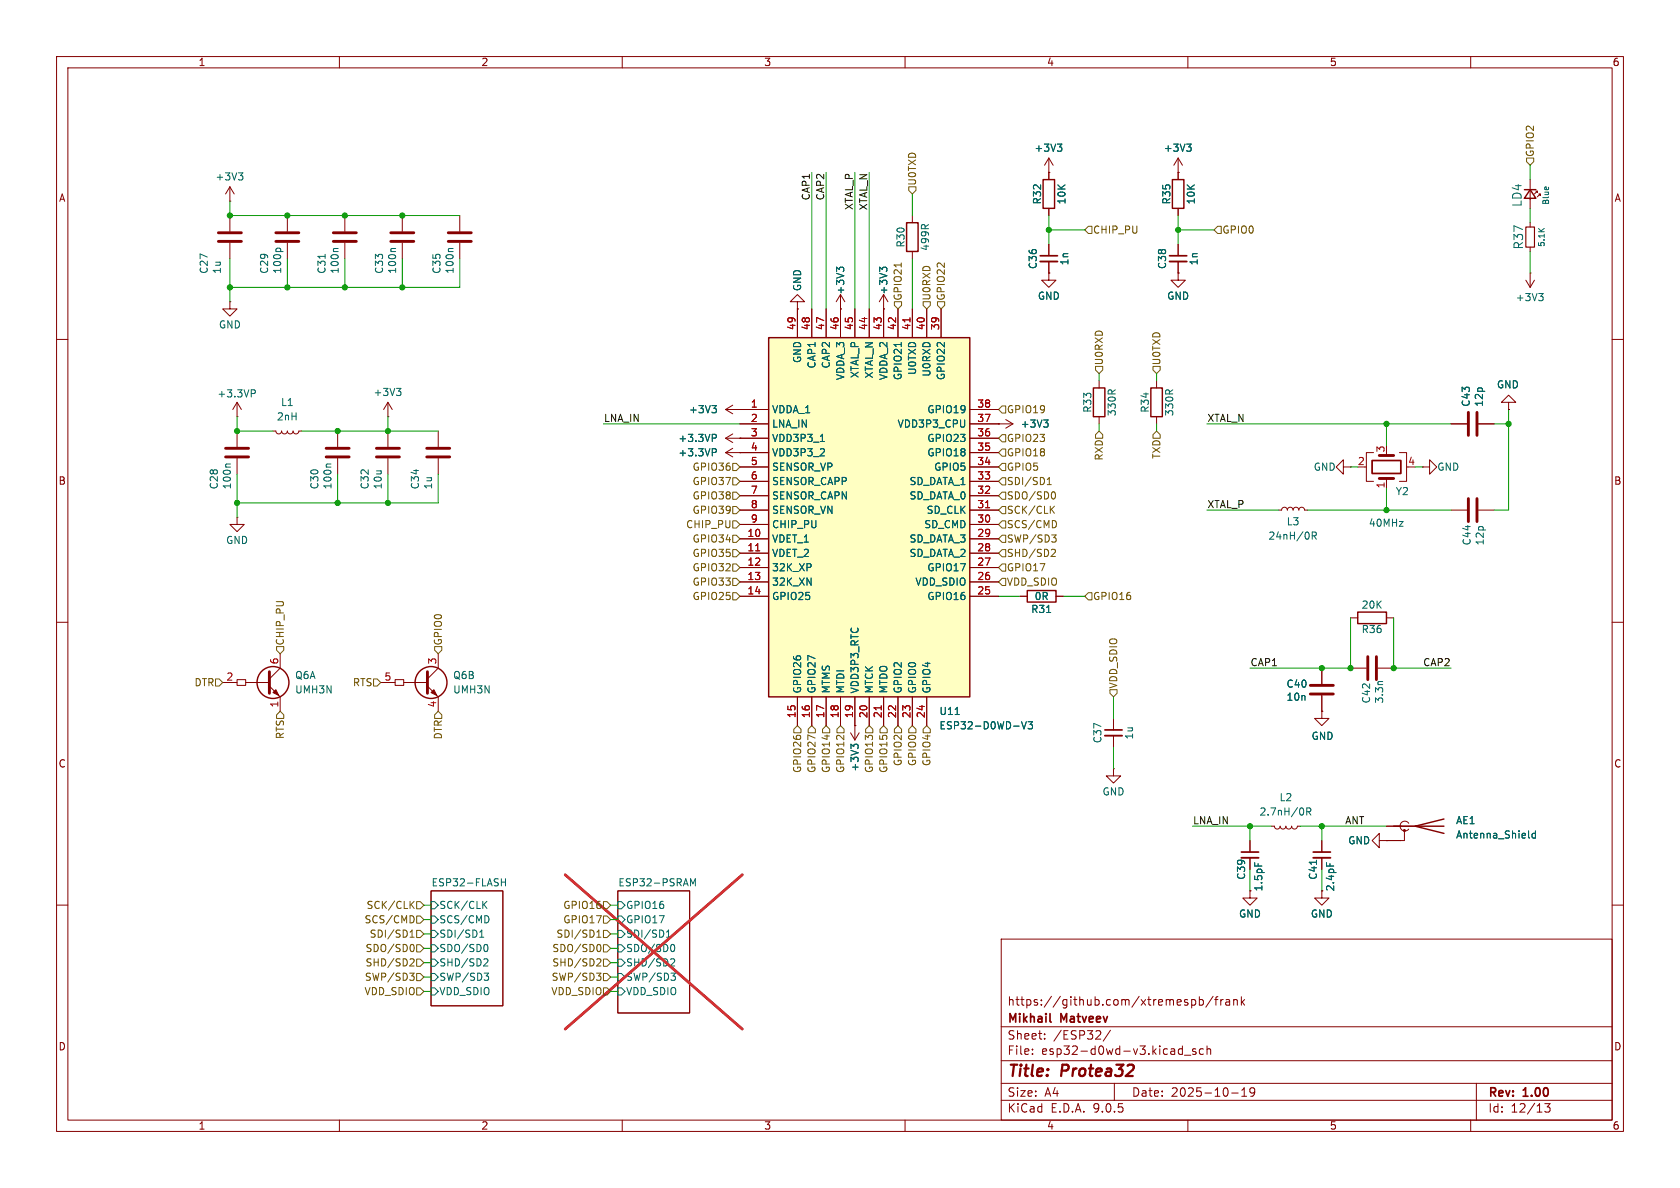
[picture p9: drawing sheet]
<svg xmlns="http://www.w3.org/2000/svg" width="297mm" height="210mm" viewBox="0 0 297 210" stroke-linecap="round" stroke-linejoin="round" font-family="sans-serif">
<g fill="none" stroke="#840000" stroke-width=".18">
<path d="M10 10h277v190h-277zM12 12h273v186h-273zM60 10v2M110 10v2M160 10v2M210 10v2M260 10v2M40.6 35.6h.1M40.6 33l-.7 1.3M40.6 33l.8 1.3M40.6 33v2.6M40.6 38.1v2.8"/>
<path d="M50.8 38.1v2.8M71.1 38.1v2.8M81.3 38.1v2.8M185.4 30.5h.1M185.4 27.9v3.9M185.4 36.8v1.3M185.4 27.9l-.7 1.3M185.4 27.9l.8 1.3M40.6 53.3v1.3h1.3l-1.3 1.3-1.2-1.3h1.2M40.6 53.3h.1M40.6 42.9v2.8M50.8 42.9v2.8"/>
<path d="M71.1 42.9v2.8M81.3 42.9v2.8M141 53.3h1.2l-1.2-1.2-1.3 1.2h1.3v1.3M141 54.6h.1M148.6 54.6h.1M148.6 52.1l-.8 1.2M148.6 52.1l.8 1.2M148.6 52.1v2.5M185.4 48.3v1.2h1.3l-1.3 1.3-1.3-1.3h1.3M185.4 48.3h.1M185.4 43.2v2M185.4 46.2v2.1"/>
<path d="M10 60h2M41.9 76.2v2.8M48.3 76.2h.5l.1 .4 .4 .1 .3-.1 .2-.4 .1 .4 .4 .1 .4-.1 .1-.4 .2 .4 .3 .1 .4-.1 .1-.4 .2 .4 .3 .1 .4-.1 .1-.4h.5M59.7 76.2v2.8M68.6 76.2v2.8M77.5 76.2v2.8M128.3 77.5l1.2 .7M128.3 77.5h2.5M129.5 76.7l-1.2 .8M129.5 79.2l-1.2 .8M130.8 77.5h.1M176.5 74.9h.1"/>
<path d="M176.5 74.9h2.6M177.8 74.2l1.3 .7M179.1 74.9l-1.3 .8M194.3 67.3v1.3M194.3 73.7v1.2M204.5 67.3v1.3M204.5 73.7v1.2M285 60h2M41.9 81v2.8M59.7 81v2.8M68.6 81v2.8M77.5 81v2.8"/>
<path d="M128.3 80l1.2 .8M128.3 80h2.5M130.8 80h.1M10 110h2M285 110h2M76.2 157.5h12.7v20.3h-12.7zM109.2 157.5h12.7v21.6h-12.7zM243.8 148.6v-1.3l-1.2 1.3 1.2 1.3v-1.3h1.3M245.1 148.6h.1M10 160h2M177 166h108v32h-108zM210.7 176.8l.4-.1 .3 .3v.4l-.2 .2h-.5"/>
<path d="M212 176.2v1.5M212 176.8l.5-.1 .2 .3v.4l-.1 .2h-.6M214.5 176.1l-1.3 2M214.7 176.7h.6M215.3 176.2l-.3 .2v1.3M215.8 176.7v1M216.2 176.7l-.2 .1-.2 .2M216.7 176.8h.6l.1 .9M217.4 177.1h-.5a.29 .29 0 0 0-.2 .3 .29 .29 0 0 0 .2 .3l.5-.1M218.1 176.8l.2-.1 .4 .1v.9M218.1 176.7v1M219.5 176.2v1.5"/>
<path d="M219.6 177.1l.4 .6M220 176.7l-.5 .6M285 160h2M60 198v2M110 198v2M160 198v2M177 194.5h108M177 191.5h108M177 187.5h108M177 181.5h108M182.5 186.3v.1M182.5 185.5v.1"/>
<path d="M184.7 183.6v.1M184.7 182.8v.1M196.3 182.1l-1.3 2M197 191.5v3M208.6 185.4l.4 .1M209 184.9v1.5M209 186.3l-.4 .1M209.4 186.5h1.1M210 198v2M211.4 185.5l-.4-.1-.2 .2 .1 .2 .5 .2v.3h-.6M212.7 185.5l-.4-.1-.3 .3v.4l.2 .2h.5M213.4 185.5l.2-.1 .4 .1v.9"/>
<path d="M213.4 184.9v1.5M217.7 193.2h1.2M219.5 193.8h.9M219.5 192.7l.5-.4v1.5M221.8 192.9l-.3 .3h-.3l-.2-.3 .1-.5 .4-.1 .2 .1a.99 .99 0 0 1-.3 1.4h-.3M260 198v2M261 191.5v6.5M273.1 195.1h.9l-.5 .6 .5 .1v.7l-.3 .1h-.4l-.2-.1"/>
</g>
<path d="M183.9 45.2h3M185.6 180.5l.2 .2" fill="none" stroke="#840000" stroke-width=".3"/>
<path d="M99.9 154.6l31.3 27.3M131.2 154.6l-31.3 27.3" fill="none" stroke="#e12e31" stroke-width=".46"/>
<g fill="none" stroke="#006464" stroke-width=".18">
<path d="M42.2 30.6h.7l-.4 .4M42.7 31l.2 .3v.3l-.2 .2M186.9 25.5h.8l-.4 .5M187.5 26l.2 .2v.3l-.2 .2M48.8 44.1l.2-.2h.4l.2 .2M69.9 43.9h-.6l-.2 .2M80.1 43.9h-.7l-.1 .2M148.4 47.7l-.5-.5v.8M148.4 47.5l.2-.3h.3l.3 .3M125.9 76.8h.5l.2 .2-.1 .4h-.6M125.9 79.3h.5l.2 .3-.1 .3-.6 .1M184.5 74.2h.8l-.4 .5"/>
<path d="M185 74.7l.3 .3v.3l-.3 .2M40.7 82h-.6l-.2 .2M58.5 82h-.6l-.2 .2M76.2 159.4h.6l.7 .6-.7 .7h-.6zM85.5 159.9l.6 .7M86.1 159.3l-.7 .8M88.6 155.3v1.3M88.6 155.9h.8M89.4 155.3v1.3M109.2 159.4h.7l.6 .6-.6 .7h-.7zM122.1 155.3l.4 .9 .4-.9v1.3M76.2 161.9h.6l.7 .7-.7 .6h-.6z"/>
<path d="M76.2 164.5h.6l.7 .6-.7 .6h-.6zM76.2 167h.6l.7 .6-.7 .7h-.6zM76.2 169.5h.6l.7 .7-.7 .6h-.6zM76.2 172.1h.6l.7 .6-.7 .7h-.6zM76.2 174.6h.6l.7 .7-.7 .6h-.6zM84.8 165.7h.7M84.8 164.8l.4-.4v1.3M85.6 172h.8l-.4 .5 .3 .1 .1 .5-.3 .2h-.3M85.7 169.5l.4 .1 .2 .3-.8 .9h.8M85.8 166.9a.68 .68 0 0 1 .5 .7 .68 .68 0 0 1-.5 .6M86.2 161.9l.2 .5-.2 .7M109.2 161.9h.7l.6 .7-.6 .6h-.7z"/>
<path d="M109.2 164.5h.7l.6 .6-.6 .6h-.7zM109.2 167h.7l.6 .6-.6 .7h-.7zM109.2 169.5h.7l.6 .7-.6 .6h-.7zM109.2 172.1h.7l.6 .6-.6 .7h-.7zM109.2 174.6h.7l.6 .7-.6 .6h-.7zM117.8 165.7h.8M117.8 164.8l.4-.4v1.3M118.6 172h.8l-.4 .5 .3 .1 .1 .5-.2 .2h-.4M118.7 169.5l.5 .1 .1 .3-.8 .9h.8M118.9 166.9a.68 .68 0 0 1 .4 .7 .68 .68 0 0 1-.4 .6"/>
</g>
<g fill="none" stroke="#840000" stroke-width=".51">
<path d="M38.6 41.1h4.1M38.6 42.7h4.1M48.8 41.1h4M48.8 42.7h4M69.1 41.1h4.1M69.1 42.7h4.1M79.2 41.1h4.1M79.2 42.7h4.1M39.9 79.2h4M57.7 79.2h4M66.5 79.2h4.1M75.4 79.2h4.1"/>
<path d="M39.9 80.8h4M57.7 80.8h4M66.5 80.8h4.1M75.4 80.8h4.1"/>
</g>
<path d="M183.9 46.2h3" fill="none" stroke="#840000" stroke-width=".33"/>
<path d="M184.4 31.8h2v5h-2zM193.3 68.6h2v5.1h-2zM203.5 68.6h2v5.1h-2z" fill="none" stroke="#840000" stroke-width=".25"/>
<path d="M135.9 59.7h35.5v63.5h-35.5z" fill="#ffffc2"/>
<g fill="none" stroke="#840000" stroke-width=".25">
<path d="M160.3 39.4h2v5.1h-2zM207.3 31.8h2v5h-2zM269.5 33.5h2M270.5 33.5l1 1.6h-2zM135.9 59.7h35.5v63.5h-35.5zM181.6 104.4h5.1v2h-5.1zM240 108.2h5.1v2h-5.1zM246.4 146.1h8.9M255.3 144.8l-5.1 1.3 5.1 1.2"/>
<circle cx="48.3" cy="120.6" r="2.82"/>
<circle cx="76.2" cy="120.6" r="2.82"/>
</g>
<g fill="none" stroke="#840000" stroke-width=".18">
<path d="M61 38.1v2.8M161.3 38.1v1.3M185.4 30.5h.1M185.4 30.5v1.3M185.4 36.8v1.3M208.3 30.5h.1M208.3 27.9v3.9M208.3 36.8v1.3M208.3 27.9l-.8 1.3M208.3 27.9l.7 1.3M270.5 31.8v5M270.5 39.4v.7"/>
<path d="M271.5 33.8h.3v.2v-.2l-.5 .5M272 34.3h.3v.2v-.2l-.5 .5M61 42.9v2.8M141 54.6h.1M141 54.6v5.1M143.5 54.6v5.1M146 54.6v5.1M148.6 54.6h.1M148.6 54.6v5.1M151.1 54.6v5.1M153.7 54.6v5.1M156.2 54.6h.1"/>
<path d="M156.2 52.1v7.6M156.2 52.1l-.8 1.2M156.2 52.1l.8 1.2M158.7 54.6v5.1M161.3 44.5v1.2M161.3 54.6v5.1M163.8 54.6v5.1M166.4 54.6v5.1M185.4 48.3h.1M185.4 43.2v2M185.4 46.2v2.1M208.3 48.3v1.2h1.2l-1.2 1.3-1.3-1.3h1.3"/>
<path d="M208.3 48.3h.1M208.3 43.2v2M208.3 46.2v2.1M269.7 49.5l.8 1.3M270.5 48.3h.1M270.5 43.7v.8M270.5 48.3v2.5M271.3 49.5l-.8 1.3M41.9 73.7h.1M41.9 71.1l-.8 1.3M41.9 71.1l.8 1.3M41.9 71.1v2.6"/>
<path d="M68.6 73.7h.1M68.6 71.1l-.8 1.3M68.6 71.1l.7 1.3M68.6 71.1v2.6M128.3 72.4h7.6M128.3 72.4l1.2 .8M129.5 71.6l-1.2 .8M130.8 72.4h.1M130.8 77.5h.1M130.8 74.9h5.1M130.8 77.5h5.1M171.4 72.4h5.1"/>
<path d="M171.4 74.9h5.1M171.4 77.5h5.1M176.5 74.9h.1M256.5 74.9h2.8M261.4 74.9h2.8M266.7 71.1h1.3l-1.3-1.2-1.3 1.2h1.3v1.3M266.7 72.4h.1M41.9 91.4v1.3h1.3l-1.3 1.3-1.3-1.3h1.3M41.9 91.4h.1M130.8 80h.1M130.8 80h5.1M130.8 82.6h5.1"/>
<path d="M130.8 85.1h5.1M130.8 87.6h5.1M130.8 90.2h5.1M130.8 92.7h5.1M130.8 95.3h5.1M130.8 97.8h5.1M171.4 80h5.1M171.4 82.6h5.1M171.4 85.1h5.1M171.4 87.6h5.1M171.4 90.2h5.1M171.4 92.7h5.1"/>
<path d="M171.4 95.3h5.1M171.4 97.8h5.1M226.1 90.2h.5l.1-.4 .4-.1 .3 .1 .2 .4 .1-.4 .4-.1 .3 .1 .2 .4 .1-.4 .4-.1 .4 .1 .1 .4 .2-.4 .3-.1 .4 .1 .1 .4h.5M237.5 82.6v-1.3l-1.3 1.3 1.3 1.2v-1.2h1.3M238.8 82.6h.1M241.3 82.6h.3M242.8 80h-1.2v5.1h1.2M245.1 84.6v1.8M247.4 80h1.3v5.1h-1.3M251.5 82.6h1.2v-1.3l1.3 1.3-1.3 1.2v-1.2M251.5 82.6h.1M256.5 90.2h2.8"/>
<path d="M261.4 90.2h2.8M49.5 115.6v2.5l-1.9 1.9M77.5 115.6v2.5l-1.9 1.9M130.8 100.3h5.1M130.8 102.9h5.1M130.8 105.4h5.1M171.4 100.3h5.1M171.4 102.9h5.1M171.4 105.4h5.1M180.3 105.4h1.3M186.7 105.4h1.3M233.7 118.1v2.8"/>
<path d="M238.8 118.1h2.8M238.8 109.2h1.2M243.6 118.1h2.8M245.1 109.2h1.3M39.4 120.7h2.5M41.9 120.1h1.5v1.1h-1.5zM43.4 120.7h4.1M47.6 121.3l1.9 1.9v2.5M67.3 120.7h2.5M69.8 120.1h1.6v1.1h-1.6zM71.4 120.7h4M75.6 121.3l1.9 1.9v2.5"/>
<path d="M141 123.2v5.1M143.5 123.2v5.1M146 123.2v5.1M148.6 123.2v5.1M150.4 129.5l.7 1.3M151.1 128.3h.1M151.1 123.2v7.6M151.9 129.5l-.8 1.3M153.7 123.2v5.1M156.2 123.2v5.1M158.7 123.2v5.1M161.3 123.2v5.1"/>
<path d="M163.8 123.2v5.1M196.8 135.9v1.3h1.3l-1.3 1.2-1.2-1.2h1.2M196.8 135.9h.1M196.8 127v2M196.8 130v2.1M233.7 125.7v1.3h1.2l-1.2 1.3-1.3-1.3h1.3M233.7 125.7h.1M233.7 122.9v2.8M221 157.5v1.3h1.2l-1.2 1.2-1.3-1.2h1.3M221 157.5h.1M221 148.6v2M221 151.6v2.1"/>
<path d="M224.8 146.1h.5l.1 .3 .4 .2 .4-.2 .1-.3 .2 .3 .3 .2 .4-.2 .1-.3 .2 .3 .3 .2 .4-.2 .1-.3 .2 .3 .4 .2 .3-.2 .2-.3h.5M233.7 157.5v1.3h1.2l-1.2 1.2-1.3-1.2h1.3M233.7 157.5h.1M233.7 148.6v2M233.7 151.6v2.1M245.1 148.6h.1M245.1 146.1h5.1M248.3 146.8v1.8h-3.2M249 145.5a.85 .85 0 0 0-1.2-.1 .85 .85 0 0 0 0 1.3 .85 .85 0 0 0 1.2-.1"/>
</g>
<g fill="none" stroke="#006464" stroke-width=".18">
<path d="M186.9 25.5h.8l-.4 .5M187.5 26l.2 .2v.3l-.2 .2M209.8 25.5h.8l-.4 .5M210.3 26l.3 .2v.3l-.3 .2M273.1 33.1l.2-.1 .1 .5M57.5 45v.7M59.8 43.9h-.7l-.2 .2M148.4 47.5l.2-.3h.3l.3 .3M148.4 47.7l-.5-.5v.8M156 47.7l-.5-.5v.8M156 47.5l.2-.3h.3l.3 .3M272 51.9h.8l-.4 .5"/>
<path d="M272.6 52.4l.2 .2v.3l-.2 .3M44.4 68.9h.5l.2 .2-.1 .4-.6 .1M70.1 68.7h.8l-.4 .4M70.6 69.1l.3 .3v.3l-.3 .2M125.9 71.7h.7l-.4 .5M125.9 76.8h.5l.2 .2-.1 .4h-.6M125.9 79.3h.5l.2 .3-.1 .3-.6 .1M126.4 72.2l.2 .2v.3l-.2 .3M145 78h.8M159.3 60.5v.8M184.5 74.2h.8l-.4 .5M185 74.7l.3 .3v.3l-.3 .2"/>
<path d="M232 94.7h.6l.1-.2v-.3l-.7-.1v1.2M232.3 94.7l.4 .6M185 108.3h.8M150.9 132l-.5-.4v.7M150.9 131.8l.3-.2h.3l.2 .2M168.9 126.3h.7M180.6 127.6l.4 1.2 .4-1.2M181.7 127.6h.8l-.4 .5 .4 .1v.5l-.2 .1-.6-.1M244.4 120.5h-.7M221.8 152.5v.6M231 143.5l.6-.1 .1-.2v-.3l-.7-.1v1.3M231.3 143.5l.4 .6"/>
<path d="M232.7 152.1v.7M234.5 152.5v.6M270.3 148.1l.1 .1M271.4 146.9v1.3M271.4 147.4l-.3-.1-.3 .2 .2 .6h.4"/>
</g>
<path d="M160.9 56.2v.7M133.6 97.4h.7M174.2 89.8h.8M155.8 124.8v.7" fill="none" stroke="#a90000" stroke-width=".18"/>
<g fill="#840000" stroke="#840000" stroke-width=".18">
<path d="M76.2 122.4l.5-.5 .5 1z"/>
<path d="M48.3 122.4l.5-.5 .5 1z"/>
<circle cx="248.3" cy="146.8" r=".18"/>
</g>
<g fill="none" stroke="#840000" stroke-width=".51">
<path d="M58.9 41.1h4.1M58.9 42.7h4.1M259.6 72.9v4.1M261.1 72.9v4.1M243.8 84.6h2.6M243.8 80.5h2.6M259.6 88.1v4.1M261.1 88.1v4.1M47.6 118.7v3.9M75.6 118.7v3.9M241.8 116.1v4M243.3 116.1v4"/>
<path d="M231.6 121.2h4.1M231.6 122.7h4.1"/>
</g>
<path d="M206.8 45.2h3M242.6 81.4h5v2.3h-5zM195.3 129h3.1M219.5 150.6h3M232.2 150.6h3" fill="none" stroke="#840000" stroke-width=".3"/>
<path d="M206.8 46.2h3M195.3 130h3.1M219.5 151.6h3M232.2 151.6h3" fill="none" stroke="#840000" stroke-width=".33"/>
<path d="M269.7 40.1h1.6v3.6h-1.6z" fill="none" stroke="#840000" stroke-width=".2"/>
<g fill="none" stroke="#725600" stroke-width=".18">
<path d="M160.7 33h1.2v.7l-.6 .6-.6-.6zM269.9 27.9h1.2v.7l-.6 .6-.6-.6zM158.1 53.3h1.3v.7l-.7 .6-.6-.6zM159.3 46.5v.7M163.2 53.3h1.3v.7l-.7 .6-.6-.6zM165.7 53.3h1.3v.7l-.6 .6-.7-.6zM192.4 40h.6v1.3h-.6l-.6-.7zM215.3 40h.6v1.3h-.6l-.7-.7zM177.2 79.4h.6v1.2h-.6l-.7-.6zM177.2 76.8h.6v1.3h-.6l-.7-.6zM177.2 71.8h.6v1.2h-.6l-.7-.6zM193.7 64.8h1.2v.6l-.6 .6-.6-.6z"/>
<path d="M194.3 76.2l.6 .6v.7h-1.2v-.7zM203.8 76.8l.7-.6 .6 .6v.7h-1.3zM203.8 64.8h1.3v.6l-.6 .6-.7-.6zM129.5 99.7h.7l.6 .6-.6 .7h-.7zM129.5 94.6h.7l.6 .7-.6 .6h-.7zM129.5 97.2h.7l.6 .6-.6 .6h-.7zM129.5 81.9h.7l.6 .7-.6 .6h-.7zM129.5 92.1h.7l.6 .6-.6 .6h-.7zM129.5 87h.7l.6 .6-.6 .7h-.7zM129.5 89.5h.7l.6 .7-.6 .6h-.7zM129.5 84.5h.7l.6 .6-.6 .6h-.7zM177.2 81.9h.6v1.3h-.6l-.7-.6z"/>
<path d="M177.2 97.2h.6v1.2h-.6l-.7-.6zM177.2 99.7h.6v1.3h-.6l-.7-.7zM177.2 89.5h.6v1.3h-.6l-.7-.6zM177.2 94.6h.6v1.3h-.6l-.7-.6zM177.2 92.1h.6v1.2h-.6l-.7-.6zM177.2 87h.6v1.3h-.6l-.7-.7zM177.2 84.5h.6v1.2h-.6l-.7-.6zM185.1 85.7h.8M185.1 84.8l.4-.4v1.3M185.9 90l.5 .7M185.9 94.6h.8l-.4 .4 .3 .2 .1 .4-.2 .2h-.4M186 97.1l.5 .1 .1 .3-.8 .9h.8"/>
<path d="M186.2 86.9a.68 .68 0 0 1 .4 .7 .68 .68 0 0 1-.4 .6M186.4 89.5l-.7 .7M186.5 92.1l.3 .5-.3 .6M48.9 114.3h1.3v.6l-.7 .7-.6-.7zM76.8 114.3h1.3v.6l-.6 .7-.7-.7zM129.5 102.2h.7l.6 .7-.6 .6h-.7zM129.5 104.8h.7l.6 .6-.6 .6h-.7zM177.2 102.2h.6v1.3h-.6l-.7-.6zM192.4 104.8h.6v1.2h-.6l-.6-.6zM38.1 120h.6l.7 .7-.7 .6h-.6zM49.5 125.7l.7 .7v.6h-1.3v-.6zM66 120h.7l.6 .7-.6 .6h-.7z"/>
<path d="M77.5 125.7l.6 .7v.6h-1.3v-.6zM140.3 128.9l.7-.6 .6 .6v.6h-1.3zM143.5 128.3l.6 .6v.6h-1.2v-.6zM146 128.3l.7 .6v.6h-1.3v-.6zM148.6 128.3l.6 .6v.6h-1.2v-.6zM153.7 128.3l.6 .6v.6h-1.3v-.6zM156.2 128.3l.6 .6v.6h-1.2v-.6zM158.7 128.3l.7 .6v.6h-1.3v-.6zM160.7 128.9l.6-.6 .6 .6v.6h-1.2zM163.2 128.9l.6-.6 .7 .6v.6h-1.3zM196.2 121.9h1.3v.7l-.7 .6-.6-.6zM72.7 159.9l.5 .7"/>
<path d="M73.2 159.3l-.7 .8M73.7 159.4h.6l.6 .6-.6 .7h-.6zM106.7 159.4h.6l.6 .6-.6 .7h-.6zM72.4 172h.8l-.4 .5 .4 .1v.5l-.2 .2h-.4M72.5 165.7h.7M72.5 164.8l.4-.4v1.3M72.7 169.5l.4 .1 .1 .3-.8 .9h.8M72.8 166.9a.68 .68 0 0 1 .4 .7 .68 .68 0 0 1-.4 .6M73 161.9l.2 .5-.2 .7M73.7 172.1h.6l.6 .6-.6 .7h-.6zM73.7 169.5h.6l.6 .7-.6 .6h-.6zM73.7 174.6h.6l.6 .7-.6 .6h-.6z"/>
<path d="M73.7 161.9h.6l.6 .7-.6 .6h-.6zM73.7 167h.6l.6 .6-.6 .7h-.6zM73.7 164.5h.6l.6 .6-.6 .6h-.6zM105.5 172h.7l-.4 .5 .4 .1v.5l-.2 .2h-.4M105.5 165.7h.7M105.5 164.8l.4-.4v1.3M105.7 169.5l.4 .1 .1 .3-.7 .9h.7M105.8 166.9a.68 .68 0 0 1 .5 .7 .68 .68 0 0 1-.5 .6M106.7 174.6h.6l.6 .7-.6 .6h-.6zM106.7 172.1h.6l.6 .6-.6 .7h-.6zM106.7 161.9h.6l.6 .7-.6 .6h-.6zM106.7 164.5h.6l.6 .6-.6 .6h-.6z"/>
<path d="M106.7 167h.6l.6 .6-.6 .7h-.6zM106.7 169.5h.6l.6 .7-.6 .6h-.6z"/>
</g>
<g fill="none" stroke="#009600" stroke-width=".18">
<path d="M40.6 35.6v2.5h40.7M143.5 30.5v24.1M146 30.5v24.1M151.1 30.5v24.1M153.7 30.5v24.1M161.3 34.3v3.8M185.4 38.1v5.1M208.3 38.1v5.1M270.5 29.2v2.6M270.5 36.8v2.6M40.6 45.7v7.6M50.8 45.7v5.1"/>
<path d="M61 45.7v5.1M71.1 45.7v5.1M81.3 45.7v5.1h-40.7M161.3 45.7v8.9M185.4 40.6h6.4M208.3 40.6h6.3M270.5 44.5v3.8M41.9 73.7v2.5h6.4M53.3 76.2h24.2M68.6 73.7v2.5M106.7 74.9h24.1M194.3 66v1.3"/>
<path d="M194.3 74.9v1.3M204.5 66v1.3M204.5 74.9v1.3M213.4 74.9h43.1M245.1 74.9v3.8M264.2 74.9h2.5M266.7 72.4v17.8h-2.5M41.9 83.8v7.6M59.7 83.8v5.1M68.6 83.8v5.1M77.5 83.8v5.1h-35.6M213.4 90.2h12.7"/>
<path d="M231.1 90.2h25.4M238.8 82.6h1.2M245.1 86.4v3.8M250.2 82.6h1.3M176.5 105.4h3.8M188 105.4h3.8M238.8 109.2v8.9h-17.8M246.4 109.2v8.9h10.1M196.8 123.2v3.8M196.8 132.1v3.8M210.8 146.1h14M221 146.1v2.5"/>
<path d="M221 153.7v3.8M229.9 146.1h15.2M233.7 146.1v2.5M233.7 153.7v3.8M74.9 162.6h1.3M74.9 160h1.3M74.9 165.1h1.3M74.9 167.6h1.3M74.9 175.3h1.3M74.9 170.2h1.3M74.9 172.7h1.3M107.9 162.6h1.3"/>
<path d="M107.9 160h1.3M107.9 165.1h1.3M107.9 167.6h1.3M107.9 175.3h1.3M107.9 170.2h1.3M107.9 172.7h1.3"/>
</g>
<g fill="#009600" stroke="#009600" stroke-width=".18">
<circle cx="61" cy="38.1" r=".46"/>
<circle cx="61" cy="50.8" r=".46"/>
<circle cx="50.8" cy="50.8" r=".46"/>
<circle cx="40.6" cy="50.8" r=".46"/>
<circle cx="71.1" cy="38.1" r=".46"/>
<circle cx="71.1" cy="50.8" r=".46"/>
<circle cx="40.6" cy="38.1" r=".46"/>
<circle cx="50.8" cy="38.1" r=".46"/>
<circle cx="245.1" cy="74.9" r=".46"/>
<circle cx="266.7" cy="74.9" r=".46"/>
<circle cx="59.7" cy="88.9" r=".46"/>
<circle cx="238.8" cy="118.1" r=".46"/>
<circle cx="233.7" cy="118.1" r=".46"/>
<circle cx="221" cy="146.1" r=".46"/>
<circle cx="233.7" cy="146.1" r=".46"/>
<circle cx="68.6" cy="88.9" r=".46"/>
<circle cx="68.6" cy="76.2" r=".46"/>
<circle cx="245.1" cy="90.2" r=".46"/>
<circle cx="246.4" cy="118.1" r=".46"/>
<circle cx="208.3" cy="40.6" r=".46"/>
<circle cx="185.4" cy="40.6" r=".46"/>
<circle cx="41.9" cy="88.9" r=".46"/>
<circle cx="41.9" cy="76.2" r=".46"/>
<circle cx="59.7" cy="76.2" r=".46"/>
</g>
<g font-size="2.8" fill="#840000">
<text x="178" y="190.9">Title:</text>
<text x="187.7" y="190.9">Protea32</text>
</g>
<g font-size="2.1" fill="#006464">
<text x="269.2" y="36.7" transform="rotate(-90 269.2 36.7)">LD4</text>
<text x="269.5" y="44.2" transform="rotate(-90 269.5 44.2)">R37</text>
</g>
<g font-size="2.1" fill="#840000">
<text x="178" y="178">https://github.com/xtremespb/frank</text>
<text x="178" y="184">Sheet:</text>
<text x="178" y="181.2">Mikhail</text>
<text x="186.2" y="184">/ESP32/</text>
<text x="187.6" y="181.2">Matveev</text>
<text x="178" y="186.7">File:</text>
<text x="184.1" y="186.7">esp32-d0wd-v3.kicad_sch</text>
<text x="178" y="196.9">KiCad</text>
<text x="178" y="194.1">Size:</text>
<text x="184.7" y="194.1">A4</text>
<text x="185.7" y="196.9">E.D.A.</text>
<text x="193.3" y="196.9">9.0.5</text>
<text x="200" y="194.1">Date:</text>
<text x="207" y="194.1">2025-10-19</text>
<text x="263" y="194.3">Rev:</text>
<text x="263" y="196.9">Id:</text>
<text x="267.1" y="196.9">12/13</text>
<text x="269.4" y="194.3">1.00</text>
</g>
<g font-size="1.8" fill="#840000">
<text x="35" y="11.9">1</text>
<text x="85" y="11.9">2</text>
<text x="135" y="11.9">3</text>
<text x="185" y="11.9">4</text>
<text x="235" y="11.9">5</text>
<text x="285" y="11.9">6</text>
<text x="10.3" y="35.9">A</text>
<text x="285.3" y="35.9">A</text>
<text x="10.3" y="85.9">B</text>
<text x="285.3" y="85.9">B</text>
<text x="10.3" y="135.9">C</text>
<text x="285.3" y="135.9">C</text>
<text x="10.3" y="185.9">D</text>
<text x="285.3" y="185.9">D</text>
<text x="35" y="199.9">1</text>
<text x="85" y="199.9">2</text>
<text x="135" y="199.9">3</text>
<text x="185" y="199.9">4</text>
<text x="235" y="199.9">5</text>
<text x="285" y="199.9">6</text>
</g>
<g font-size="1.8" fill="#006464">
<text x="182.8" y="27">+3V3</text>
<text x="205.6" y="27">+3V3</text>
<text x="38" y="32.1">+3V3</text>
<text x="184.3" y="36.2" transform="rotate(-90 184.3 36.2)">R32</text>
<text x="188.6" y="36.2" transform="rotate(-90 188.6 36.2)">10K</text>
<text x="207.1" y="36.2" transform="rotate(-90 207.1 36.2)">R35</text>
<text x="211.4" y="36.2" transform="rotate(-90 211.4 36.2)">10K</text>
<text x="160.1" y="43.9" transform="rotate(-90 160.1 43.9)">R30</text>
<text x="164.4" y="44.5" transform="rotate(-90 164.4 44.5)">499R</text>
<text x="183.5" y="47.7" transform="rotate(-90 183.5 47.7)">C36</text>
<text x="189.1" y="47" transform="rotate(-90 189.1 47)">1n</text>
<text x="206.3" y="47.7" transform="rotate(-90 206.3 47.7)">C38</text>
<text x="211.9" y="47" transform="rotate(-90 211.9 47)">1n</text>
<text x="36.9" y="48.5" transform="rotate(-90 36.9 48.5)">C27</text>
<text x="39.2" y="48.5" transform="rotate(-90 39.2 48.5)">1u</text>
<text x="47.6" y="48.5" transform="rotate(-90 47.6 48.5)">C29</text>
<text x="49.9" y="48.5" transform="rotate(-90 49.9 48.5)">100p</text>
<text x="57.8" y="48.5" transform="rotate(-90 57.8 48.5)">C31</text>
<text x="60.1" y="48.5" transform="rotate(-90 60.1 48.5)">100n</text>
<text x="67.9" y="48.5" transform="rotate(-90 67.9 48.5)">C33</text>
<text x="70.2" y="48.5" transform="rotate(-90 70.2 48.5)">100n</text>
<text x="78.1" y="48.5" transform="rotate(-90 78.1 48.5)">C35</text>
<text x="80.4" y="48.5" transform="rotate(-90 80.4 48.5)">100n</text>
<text x="141.8" y="51.6" transform="rotate(-90 141.8 51.6)">GND</text>
<text x="149.5" y="52.2" transform="rotate(-90 149.5 52.2)">+3V3</text>
<text x="157.1" y="52.2" transform="rotate(-90 157.1 52.2)">+3V3</text>
<text x="183.4" y="53.2">GND</text>
<text x="206.2" y="53.2">GND</text>
<text x="267.9" y="53.4">+3V3</text>
<text x="38.6" y="58.3">GND</text>
<text x="141.8" y="64.3" transform="rotate(-90 141.8 64.3)">GND</text>
<text x="144.4" y="65.2" transform="rotate(-90 144.4 65.2)">CAP1</text>
<text x="146.9" y="65.2" transform="rotate(-90 146.9 65.2)">CAP2</text>
<text x="38.3" y="70.5">+3.3VP</text>
<text x="49.6" y="72">L1</text>
<text x="65.9" y="70.2">+3V3</text>
<text x="149.5" y="67.3" transform="rotate(-90 149.5 67.3)">VDDA_3</text>
<text x="152" y="66.9" transform="rotate(-90 152 66.9)">XTAL_P</text>
<text x="154.5" y="67" transform="rotate(-90 154.5 67)">XTAL_N</text>
<text x="157.1" y="67.3" transform="rotate(-90 157.1 67.3)">VDDA_2</text>
<text x="159.6" y="67.3" transform="rotate(-90 159.6 67.3)">GPIO21</text>
<text x="162.2" y="66.4" transform="rotate(-90 162.2 66.4)">U0TXD</text>
<text x="164.7" y="66.7" transform="rotate(-90 164.7 66.7)">U0RXD</text>
<text x="167.2" y="67.3" transform="rotate(-90 167.2 67.3)">GPIO22</text>
<text x="260" y="72" transform="rotate(-90 260 72)">C43</text>
<text x="262.4" y="72" transform="rotate(-90 262.4 72)">12p</text>
<text x="264.5" y="68.9">GND</text>
<text x="48.9" y="74.5">2nH</text>
<text x="121.7" y="73.3">+3V3</text>
<text x="136.4" y="73.3">VDDA_1</text>
<text x="136.4" y="75.8">LNA_IN</text>
<text x="158.6" y="75.8">VDD3P3_CPU</text>
<text x="163.8" y="73.3">GPIO19</text>
<text x="180.3" y="75.8">+3V3</text>
<text x="193.1" y="73.1" transform="rotate(-90 193.1 73.1)">R33</text>
<text x="197.5" y="73.7" transform="rotate(-90 197.5 73.7)">330R</text>
<text x="203.3" y="73.1" transform="rotate(-90 203.3 73.1)">R34</text>
<text x="207.6" y="73.7" transform="rotate(-90 207.6 73.7)">330R</text>
<text x="119.8" y="78.3">+3.3VP</text>
<text x="119.8" y="80.9">+3.3VP</text>
<text x="136.4" y="78.3">VDD3P3_1</text>
<text x="136.4" y="80.9">VDD3P3_2</text>
<text x="136.4" y="83.4">SENSOR_VP</text>
<text x="163.8" y="78.3">GPIO23</text>
<text x="163.8" y="80.9">GPIO18</text>
<text x="165.1" y="83.4">GPIO5</text>
<text x="232.2" y="83.4">GND</text>
<text x="254" y="83.4">GND</text>
<text x="38.7" y="86.6" transform="rotate(-90 38.7 86.6)">C28</text>
<text x="41" y="86.6" transform="rotate(-90 41 86.6)">100n</text>
<text x="56.5" y="86.6" transform="rotate(-90 56.5 86.6)">C30</text>
<text x="58.8" y="86.6" transform="rotate(-90 58.8 86.6)">100n</text>
<text x="65.4" y="86.6" transform="rotate(-90 65.4 86.6)">C32</text>
<text x="67.7" y="86.6" transform="rotate(-90 67.7 86.6)">10u</text>
<text x="74.3" y="86.6" transform="rotate(-90 74.3 86.6)">C34</text>
<text x="76.6" y="86.6" transform="rotate(-90 76.6 86.6)">1u</text>
<text x="136.4" y="86">SENSOR_CAPP</text>
<text x="136.4" y="88.5">SENSOR_CAPN</text>
<text x="160.7" y="86">SD_DATA_1</text>
<text x="160.7" y="88.5">SD_DATA_0</text>
<text x="246.7" y="87.7">Y2</text>
<text x="136.4" y="91">SENSOR_VN</text>
<text x="136.4" y="93.6">CHIP_PU</text>
<text x="163.3" y="93.6">SD_CMD</text>
<text x="163.7" y="91">SD_CLK</text>
<text x="224.1" y="95.6">24nH/0R</text>
<text x="227.4" y="93.1">L3</text>
<text x="241.9" y="93.3">40MHz</text>
<text x="39.9" y="96.4">GND</text>
<text x="136.4" y="96.1">VDET_1</text>
<text x="136.4" y="98.7">VDET_2</text>
<text x="136.4" y="101.2">32K_XP</text>
<text x="160.7" y="96.1">SD_DATA_3</text>
<text x="160.7" y="98.7">SD_DATA_2</text>
<text x="163.8" y="101.2">GPIO17</text>
<text x="260.2" y="96.5" transform="rotate(-90 260.2 96.5)">C44</text>
<text x="262.5" y="96.5" transform="rotate(-90 262.5 96.5)">12p</text>
<text x="136.4" y="103.7">32K_XN</text>
<text x="136.4" y="106.3">GPIO25</text>
<text x="161.7" y="103.7">VDD_SDIO</text>
<text x="163.8" y="106.3">GPIO16</text>
<text x="182.8" y="106.3">0R</text>
<text x="240.6" y="107.8">20K</text>
<text x="182.2" y="108.6">R31</text>
<text x="240.6" y="112.1">R36</text>
<text x="52.1" y="120.2">Q6A</text>
<text x="52.1" y="122.8">UMH3N</text>
<text x="80" y="120.2">Q6B</text>
<text x="80" y="122.8">UMH3N</text>
<text x="141.8" y="122.7" transform="rotate(-90 141.8 122.7)">GPIO26</text>
<text x="144.4" y="122.7" transform="rotate(-90 144.4 122.7)">GPIO27</text>
<text x="146.9" y="122.7" transform="rotate(-90 146.9 122.7)">MTMS</text>
<text x="149.5" y="122.7" transform="rotate(-90 149.5 122.7)">MTDI</text>
<text x="152" y="122.7" transform="rotate(-90 152 122.7)">VDD3P3_RTC</text>
<text x="154.5" y="122.7" transform="rotate(-90 154.5 122.7)">MTCK</text>
<text x="157.1" y="122.7" transform="rotate(-90 157.1 122.7)">MTDO</text>
<text x="159.6" y="122.7" transform="rotate(-90 159.6 122.7)">GPIO2</text>
<text x="162.2" y="122.7" transform="rotate(-90 162.2 122.7)">GPIO0</text>
<text x="164.7" y="122.7" transform="rotate(-90 164.7 122.7)">GPIO4</text>
<text x="227.3" y="121.8">C40</text>
<text x="227.3" y="124.1">10n</text>
<text x="242.4" y="124.5" transform="rotate(-90 242.4 124.5)">C42</text>
<text x="244.7" y="124.5" transform="rotate(-90 244.7 124.5)">3.3n</text>
<text x="166" y="126.6">U11</text>
<text x="166" y="129.1">ESP32-D0WD-V3</text>
<text x="194.9" y="131.5" transform="rotate(-90 194.9 131.5)">C37</text>
<text x="200.5" y="130.8" transform="rotate(-90 200.5 130.8)">1u</text>
<text x="231.8" y="131">GND</text>
<text x="152" y="136.5" transform="rotate(-90 152 136.5)">+3V3</text>
<text x="194.8" y="140.8">GND</text>
<text x="226.1" y="141.8">L2</text>
<text x="222.6" y="144.4">2.7nH/0R</text>
<text x="238.2" y="149.5">GND</text>
<text x="257.3" y="145.9">AE1</text>
<text x="257.3" y="148.4">Antenna_Shield</text>
<text x="220.3" y="155.6" transform="rotate(-90 220.3 155.6)">C39</text>
<text x="233" y="155.6" transform="rotate(-90 233 155.6)">C41</text>
<text x="76.2" y="156.8">ESP32-FLASH</text>
<text x="77.6" y="160.9">SCK/CLK</text>
<text x="109.2" y="156.8">ESP32-PSRAM</text>
<text x="110.6" y="160.9">GPIO16</text>
<text x="223.4" y="157.7" transform="rotate(-90 223.4 157.7)">1.5pF</text>
<text x="236.1" y="157.7" transform="rotate(-90 236.1 157.7)">2.4pF</text>
<text x="77.6" y="163.4">SCS/CMD</text>
<text x="77.6" y="166">SDI/SD1</text>
<text x="110.6" y="163.4">GPIO17</text>
<text x="110.6" y="166">SDI/SD1</text>
<text x="218.9" y="162.4">GND</text>
<text x="231.6" y="162.4">GND</text>
<text x="77.6" y="168.5">SDO/SD0</text>
<text x="77.6" y="171">SHD/SD2</text>
<text x="77.6" y="173.6">SWP/SD3</text>
<text x="110.6" y="168.5">SDO/SD0</text>
<text x="110.6" y="171">SHD/SD2</text>
<text x="110.6" y="173.6">SWP/SD3</text>
<text x="77.6" y="176.1">VDD_SDIO</text>
<text x="110.6" y="176.1">VDD_SDIO</text>
</g>
<g font-size="1.8" fill="#725600">
<text x="271.4" y="27.8" transform="rotate(-90 271.4 27.8)">GPIO2</text>
<text x="162.2" y="32.9" transform="rotate(-90 162.2 32.9)">U0TXD</text>
<text x="193.1" y="41.5">CHIP_PU</text>
<text x="216" y="41.5">GPIO0</text>
<text x="159.6" y="53.2" transform="rotate(-90 159.6 53.2)">GPIO21</text>
<text x="164.7" y="53.2" transform="rotate(-90 164.7 53.2)">U0RXD</text>
<text x="167.2" y="53.2" transform="rotate(-90 167.2 53.2)">GPIO22</text>
<text x="195.2" y="64.7" transform="rotate(-90 195.2 64.7)">U0RXD</text>
<text x="205.3" y="64.7" transform="rotate(-90 205.3 64.7)">U0TXD</text>
<text x="177.9" y="73.3">GPIO19</text>
<text x="122.3" y="83.4">GPIO36</text>
<text x="177.9" y="80.9">GPIO18</text>
<text x="177.9" y="83.4">GPIO5</text>
<text x="177.9" y="78.3">GPIO23</text>
<text x="195.2" y="81.5" transform="rotate(-90 195.2 81.5)">RXD</text>
<text x="205.3" y="81.2" transform="rotate(-90 205.3 81.2)">TXD</text>
<text x="122.3" y="88.5">GPIO38</text>
<text x="122.3" y="86">GPIO37</text>
<text x="177.9" y="88.5">SDO/SD0</text>
<text x="177.9" y="86">SDI/SD1</text>
<text x="121.2" y="93.6">CHIP_PU</text>
<text x="122.3" y="91">GPIO39</text>
<text x="177.9" y="91">SCK/CLK</text>
<text x="177.9" y="93.6">SCS/CMD</text>
<text x="122.3" y="101.2">GPIO32</text>
<text x="122.3" y="96.1">GPIO34</text>
<text x="122.3" y="98.7">GPIO35</text>
<text x="177.9" y="98.7">SHD/SD2</text>
<text x="177.9" y="101.2">GPIO17</text>
<text x="177.9" y="96.1">SWP/SD3</text>
<text x="122.3" y="103.7">GPIO33</text>
<text x="122.3" y="106.3">GPIO25</text>
<text x="177.9" y="103.7">VDD_SDIO</text>
<text x="193.1" y="106.3">GPIO16</text>
<text x="50.4" y="114.2" transform="rotate(-90 50.4 114.2)">CHIP_PU</text>
<text x="78.3" y="114.2" transform="rotate(-90 78.3 114.2)">GPIO0</text>
<text x="34.3" y="121.5">DTR</text>
<text x="62.3" y="121.5">RTS</text>
<text x="197.7" y="121.8" transform="rotate(-90 197.7 121.8)">VDD_SDIO</text>
<text x="50.4" y="130.8" transform="rotate(-90 50.4 130.8)">RTS</text>
<text x="78.3" y="130.8" transform="rotate(-90 78.3 130.8)">DTR</text>
<text x="141.8" y="136.7" transform="rotate(-90 141.8 136.7)">GPIO26</text>
<text x="144.4" y="136.7" transform="rotate(-90 144.4 136.7)">GPIO27</text>
<text x="146.9" y="136.7" transform="rotate(-90 146.9 136.7)">GPIO14</text>
<text x="149.5" y="136.7" transform="rotate(-90 149.5 136.7)">GPIO12</text>
<text x="154.5" y="136.7" transform="rotate(-90 154.5 136.7)">GPIO13</text>
<text x="157.1" y="136.7" transform="rotate(-90 157.1 136.7)">GPIO15</text>
<text x="159.6" y="135.5" transform="rotate(-90 159.6 135.5)">GPIO2</text>
<text x="162.2" y="135.5" transform="rotate(-90 162.2 135.5)">GPIO0</text>
<text x="164.7" y="135.5" transform="rotate(-90 164.7 135.5)">GPIO4</text>
<text x="64.7" y="160.9">SCK/CLK</text>
<text x="99.5" y="160.9">GPIO16</text>
<text x="64.3" y="163.4">SCS/CMD</text>
<text x="65.3" y="166">SDI/SD1</text>
<text x="98.3" y="166">SDI/SD1</text>
<text x="99.5" y="163.4">GPIO17</text>
<text x="64.4" y="173.6">SWP/SD3</text>
<text x="64.5" y="171">SHD/SD2</text>
<text x="64.5" y="168.5">SDO/SD0</text>
<text x="97.4" y="173.6">SWP/SD3</text>
<text x="97.5" y="168.5">SDO/SD0</text>
<text x="97.5" y="171">SHD/SD2</text>
<text x="64.3" y="176.1">VDD_SDIO</text>
<text x="97.4" y="176.1">VDD_SDIO</text>
</g>
<g font-size="1.8" fill="#0f0f0f">
<text x="143.2" y="35.5" transform="rotate(-90 143.2 35.5)">CAP1</text>
<text x="145.8" y="35.5" transform="rotate(-90 145.8 35.5)">CAP2</text>
<text x="150.9" y="37.2" transform="rotate(-90 150.9 37.2)">XTAL_P</text>
<text x="153.4" y="37.3" transform="rotate(-90 153.4 37.3)">XTAL_N</text>
<text x="106.7" y="74.7">LNA_IN</text>
<text x="213.4" y="74.7">XTAL_N</text>
<text x="213.4" y="89.9">XTAL_P</text>
<text x="221" y="117.8">CAP1</text>
<text x="251.5" y="117.8">CAP2</text>
<text x="210.8" y="145.8">LNA_IN</text>
<text x="237.7" y="145.8">ANT</text>
</g>
<g font-size="1.8" fill="#a90000">
<text x="140.7" y="58.5" transform="rotate(-90 140.7 58.5)">49</text>
<text x="143.3" y="58.5" transform="rotate(-90 143.3 58.5)">48</text>
<text x="145.8" y="58.5" transform="rotate(-90 145.8 58.5)">47</text>
<text x="148.3" y="58.5" transform="rotate(-90 148.3 58.5)">46</text>
<text x="150.9" y="58.5" transform="rotate(-90 150.9 58.5)">45</text>
<text x="153.4" y="58.5" transform="rotate(-90 153.4 58.5)">44</text>
<text x="156" y="58.5" transform="rotate(-90 156 58.5)">43</text>
<text x="158.5" y="58.5" transform="rotate(-90 158.5 58.5)">42</text>
<text x="161" y="58.5" transform="rotate(-90 161 58.5)">41</text>
<text x="163.6" y="58.5" transform="rotate(-90 163.6 58.5)">40</text>
<text x="166.1" y="58.5" transform="rotate(-90 166.1 58.5)">39</text>
<text x="132.6" y="72.1">1</text>
<text x="132.6" y="74.7">2</text>
<text x="132.6" y="77.2">3</text>
<text x="172.7" y="72.1">38</text>
<text x="172.7" y="74.7">37</text>
<text x="172.7" y="77.2">36</text>
<text x="132.6" y="79.8">4</text>
<text x="132.6" y="82.3">5</text>
<text x="172.7" y="79.8">35</text>
<text x="172.7" y="82.3">34</text>
<text x="240" y="82.3">2</text>
<text x="244.9" y="80.1" transform="rotate(-90 244.9 80.1)">3</text>
<text x="248.8" y="82.3">4</text>
<text x="132.6" y="84.8">6</text>
<text x="132.6" y="87.4">7</text>
<text x="132.6" y="89.9">8</text>
<text x="172.7" y="84.8">33</text>
<text x="172.7" y="87.4">32</text>
<text x="172.7" y="89.9">31</text>
<text x="244.9" y="86.4" transform="rotate(-90 244.9 86.4)">1</text>
<text x="132" y="95">10</text>
<text x="132.6" y="92.5">9</text>
<text x="172.7" y="92.5">30</text>
<text x="172.7" y="95">29</text>
<text x="132" y="97.5">11</text>
<text x="132" y="100.1">12</text>
<text x="172.7" y="97.5">28</text>
<text x="172.7" y="100.1">27</text>
<text x="132" y="102.6">13</text>
<text x="132" y="105.2">14</text>
<text x="172.7" y="102.6">26</text>
<text x="172.7" y="105.2">25</text>
<text x="49.3" y="117.5" transform="rotate(-90 49.3 117.5)">6</text>
<text x="77.2" y="117.5" transform="rotate(-90 77.2 117.5)">3</text>
<text x="39.9" y="120.4">2</text>
<text x="49.3" y="125.2" transform="rotate(-90 49.3 125.2)">1</text>
<text x="67.9" y="120.4">5</text>
<text x="77.2" y="125.2" transform="rotate(-90 77.2 125.2)">4</text>
<text x="140.7" y="127" transform="rotate(-90 140.7 127)">15</text>
<text x="143.3" y="127" transform="rotate(-90 143.3 127)">16</text>
<text x="145.8" y="127" transform="rotate(-90 145.8 127)">17</text>
<text x="148.3" y="127" transform="rotate(-90 148.3 127)">18</text>
<text x="150.9" y="127" transform="rotate(-90 150.9 127)">19</text>
<text x="153.4" y="127" transform="rotate(-90 153.4 127)">20</text>
<text x="156" y="127" transform="rotate(-90 156 127)">21</text>
<text x="158.5" y="127" transform="rotate(-90 158.5 127)">22</text>
<text x="161" y="127" transform="rotate(-90 161 127)">23</text>
<text x="163.6" y="127" transform="rotate(-90 163.6 127)">24</text>
</g>
<g font-size="1.4" fill="#006464">
<text x="274" y="36.3" transform="rotate(-90 274 36.3)">Blue</text>
<text x="273.3" y="43.8" transform="rotate(-90 273.3 43.8)">5.1K</text>
</g>
</svg>
